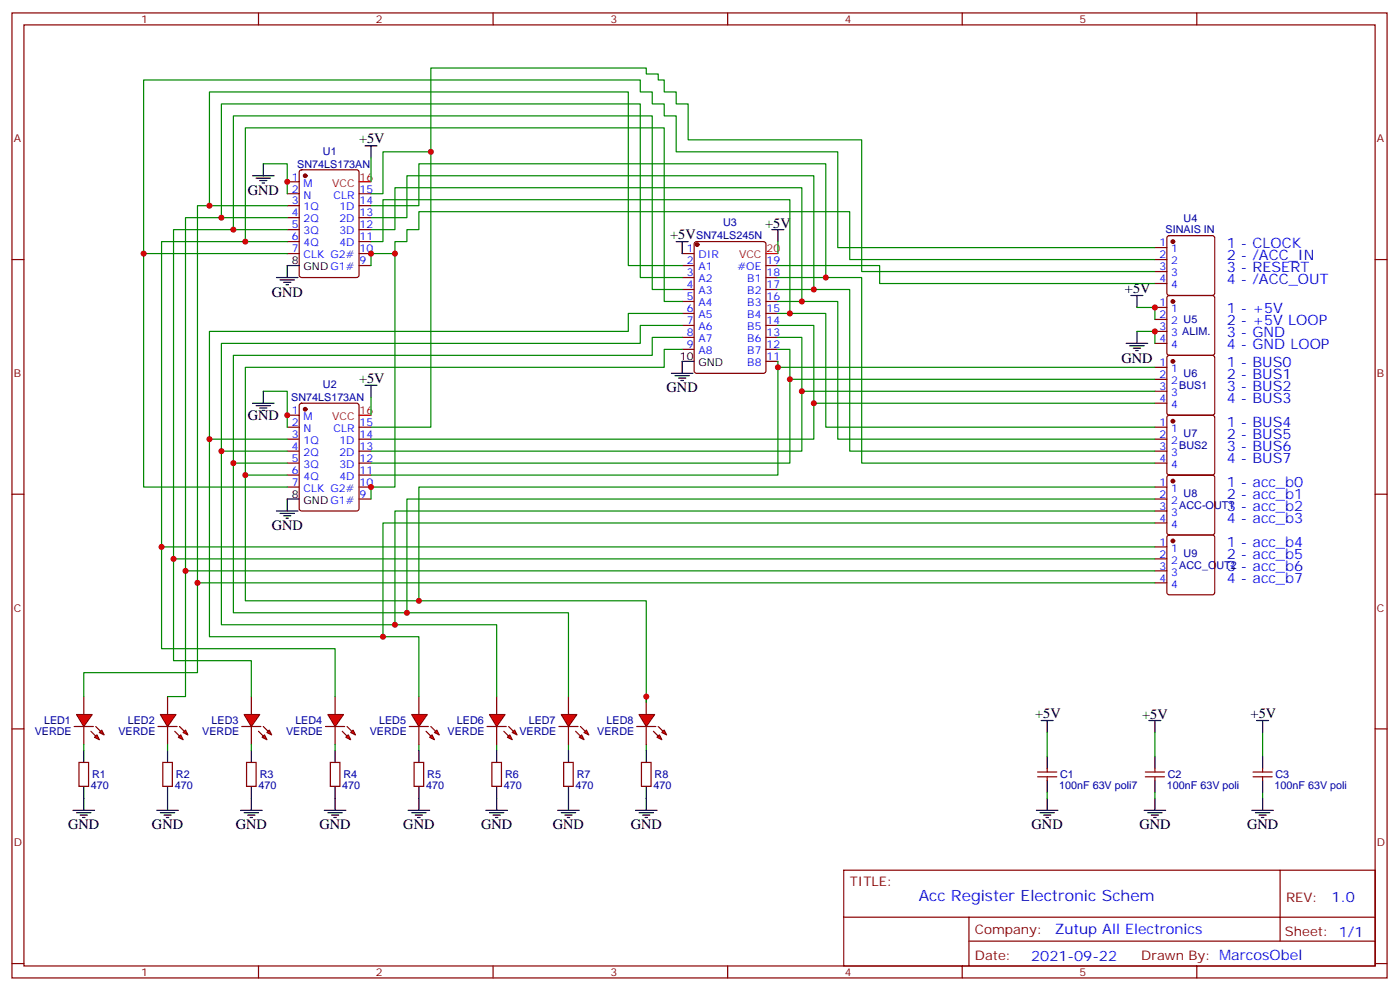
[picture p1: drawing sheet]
<svg xmlns="http://www.w3.org/2000/svg" width="413mm" height="292mm" viewBox="0 0 413 292" stroke-linecap="round" stroke-linejoin="round" font-family="sans-serif">
<g fill="none" stroke="#870000" stroke-width=".35">
<path d="M3.5 3.8h405.4v284.3h-405.4zM7.1 7.3h398.2v277.3h-398.2zM76.2 3.8v3.5M145.3 3.8v3.5M214.5 3.8v3.5M283.6 3.8v3.5M352.8 3.8v3.5M84.7 53.6h3.5M84.7 57.1h3.5M88.4 50.2l.5-.2h16.2l.7 .5v30.6l-.4 .6-16.5 .1-.7-.5v-30.6zM105.8 57.1h3.6M3.5 76.5h3.6"/>
<path d="M84.7 60.6h3.5M84.7 64.1h3.5M84.7 67.7h3.5M84.7 71.2h3.5M84.7 74.7h3.5M105.8 60.6h3.6M105.8 64.1h3.6M105.8 67.7h3.6M105.8 71.2h3.6M105.8 74.7h3.6M105.8 78.2h3.6M201.1 74.7h3.5"/>
<path d="M201.1 78.2h3.5M204.8 71.4l.5-.2h19.8l.6 .4 .1 37.7-.5 .6-20 .1-.6-.5-.1-37.6zM225.8 78.2h3.5M405.3 76.5h3.6M201.1 81.8h3.5M201.1 85.3h3.5M201.1 88.8h3.5M201.1 92.4h3.5M201.1 95.9h3.5M201.1 99.4h3.5M225.8 81.8h3.5M225.8 85.3h3.5"/>
<path d="M225.8 88.8h3.5M225.8 92.4h3.5M225.8 95.9h3.5M225.8 99.4h3.5M88.4 119l.5-.2h16.2l.7 .4v30.7l-.4 .6-16.5 .1-.7-.5v-30.6zM201.1 102.9h3.5M225.8 102.9h3.5M225.8 106.5h3.5M84.7 122.3h3.5M84.7 125.9h3.5M84.7 129.4h3.5M84.7 132.9h3.5"/>
<path d="M84.7 136.5h3.5M84.7 140h3.5M105.8 125.9h3.6M105.8 129.4h3.6M105.8 132.9h3.6M105.8 136.5h3.6M105.8 140h3.6M3.5 145.6h3.6M84.7 143.5h3.5M105.8 143.5h3.6M105.8 147h3.6M405.3 145.6h3.6"/>
<path d="M3.5 214.8h3.6M405.3 214.8h3.6M189.1 224.6h2.8v7.1h-2.8zM305.9 227.5h5.6M305.9 228.9h5.6M308.7 226.4v1.1M308.7 228.9v1M337.6 227.5h5.7M337.6 228.9h5.7M340.4 226.4v1.1M340.4 228.9v1M369.4 227.5h5.6"/>
<path d="M369.4 228.9h5.6M372.2 226.4v1.1M372.2 228.9v1M248.7 256.4h156.6v28.2h-156.6zM377.3 256.4v20.9M248.7 270.2h156.5M285.6 277.3h119.6M285.6 270.2v14.2M3.5 283.9h3.6M76.2 284.6v3.5M145.3 284.6v3.5M214.5 284.6v3.5"/>
<path d="M283.6 284.6v3.5M352.8 284.6v3.5M405.3 283.9h3.6"/>
</g>
<g fill="#870000" stroke="#870000" stroke-width=".35">
<circle cx="90" cy="51.8" r=".53"/>
<circle cx="90" cy="120.6" r=".53"/>
<circle cx="205.5" cy="72.1" r=".53"/>
</g>
<g fill="none" stroke="#000" stroke-width=".35">
<path d="M84.7 78.2h3.5M201.1 106.5h3.5M84.7 147h3.5M306.9 212.3h3.5M308.7 212.3v3.5M338.7 212.3h3.5M340.4 212.3v3.5M370.4 212.3h3.5M372.2 212.3v3.5M187.3 238.8h6.4M188.4 239.5h4.2M190.5 221.1v3.5"/>
<path d="M190.5 231.7v7.1M305.5 238.8h6.4M306.6 239.5h4.2M308.7 222.9v3.5M308.7 229.9v3.6M308.7 235.2v3.6M337.3 238.8h6.3M338.3 239.5h4.2M340.4 222.9v3.5M340.4 229.9v3.6M340.4 235.2v3.6M369 238.8h6.4"/>
<path d="M370.1 239.5h4.2M372.2 222.9v3.5M372.2 229.9v3.6M372.2 235.2v3.6M189.4 240.2h2.2M190.1 240.9h.8M307.6 240.2h2.1M308.3 240.9h.7M339.4 240.2h2.1M340.1 240.9h.7M371.1 240.2h2.1M371.8 240.9h.7"/>
</g>
<path d="M105.8 53.6h3.6M225.8 74.7h3.5M105.8 122.3h3.6" fill="none" stroke="#f00" stroke-width=".35"/>
<path d="M190.5 219.4v1.7M308.7 215.8v7.1M340.4 215.8v7.1M372.2 215.8v7.1M308.7 233.5v1.7M340.4 233.5v1.7M372.2 233.5v1.7" fill="none" stroke="#008700" stroke-width=".35"/>
<g fill="#f00" stroke="#870000" stroke-width=".35">
<path d="M188.4 210.5h4.6l-2.5 3.6z"/>
<path d="M187.7 214.1h5.6z"/>
</g>
<g fill="#870000" stroke="#870000" stroke-width=".35">
<path d="M194 214.1l1.4 1.4z"/>
<path d="M192.6 215.5l1.4 1.4z"/>
</g>
<g fill="#f00" stroke="#870000" stroke-width=".35">
<path d="M195.1 215.8l.7-.7 .7 1.4z"/>
<path d="M194.4 216.5l.7 1.4-1.4-.7z"/>
</g>
<path d="M190.5 205.2v5.3M190.5 214.1v5.3M166.2 224.6h2.8v7.1h-2.8z" fill="none" stroke="#870000" stroke-width=".35"/>
<path d="M164.4 238.8h6.3M165.5 239.5h4.2M167.6 221.1v3.5M167.6 231.7v7.1M166.5 240.2h2.1M167.2 240.9h.7" fill="none" stroke="#000" stroke-width=".35"/>
<path d="M167.6 219.4v1.7" fill="none" stroke="#008700" stroke-width=".35"/>
<g fill="#f00" stroke="#870000" stroke-width=".35">
<path d="M165.5 210.5h4.5l-2.4 3.6z"/>
<path d="M164.7 214.1h5.7z"/>
</g>
<g fill="#870000" stroke="#870000" stroke-width=".35">
<path d="M171.1 214.1l1.4 1.4z"/>
<path d="M169.7 215.5l1.4 1.4z"/>
</g>
<g fill="#f00" stroke="#870000" stroke-width=".35">
<path d="M172.2 215.8l.7-.7 .7 1.4z"/>
<path d="M171.4 216.5l.8 1.4-1.5-.7z"/>
</g>
<path d="M167.6 205.2v5.3M167.6 214.1v5.3M145 224.6h2.8v7.1h-2.8z" fill="none" stroke="#870000" stroke-width=".35"/>
<path d="M143.2 238.8h6.4M144.3 239.5h4.2M146.4 221.1v3.5M146.4 231.7v7.1M145.3 240.2h2.2M146 240.9h.8" fill="none" stroke="#000" stroke-width=".35"/>
<path d="M146.4 219.4v1.7" fill="none" stroke="#008700" stroke-width=".35"/>
<g fill="#f00" stroke="#870000" stroke-width=".35">
<path d="M144.3 210.5h4.6l-2.5 3.6z"/>
<path d="M143.6 214.1h5.6z"/>
</g>
<g fill="#870000" stroke="#870000" stroke-width=".35">
<path d="M149.9 214.1l1.4 1.4z"/>
<path d="M148.5 215.5l1.4 1.4z"/>
</g>
<g fill="#f00" stroke="#870000" stroke-width=".35">
<path d="M151 215.8l.7-.7 .7 1.4z"/>
<path d="M149.6 217.2l.7-.7 .7 1.4z"/>
</g>
<path d="M146.4 205.2v5.3M146.4 214.1v5.3M122.1 224.6h2.8v7.1h-2.8z" fill="none" stroke="#870000" stroke-width=".35"/>
<path d="M120.3 238.8h6.3M121.4 239.5h4.2M123.5 221.1v3.5M123.5 231.7v7.1M122.4 240.2h2.1M123.1 240.9h.7" fill="none" stroke="#000" stroke-width=".35"/>
<path d="M123.5 219.4v1.7" fill="none" stroke="#008700" stroke-width=".35"/>
<g fill="#f00" stroke="#870000" stroke-width=".35">
<path d="M121.4 210.5h4.5l-2.4 3.6z"/>
<path d="M120.6 214.1h5.7z"/>
</g>
<g fill="#870000" stroke="#870000" stroke-width=".35">
<path d="M127 214.1l1.4 1.4z"/>
<path d="M125.6 215.5l1.4 1.4z"/>
</g>
<g fill="#f00" stroke="#870000" stroke-width=".35">
<path d="M128.1 215.8l.7-.7 .7 1.4z"/>
<path d="M126.6 217.2l.8-.7 .7 1.4z"/>
</g>
<path d="M123.5 205.2v5.3M123.5 214.1v5.3" fill="none" stroke="#870000" stroke-width=".35"/>
<g fill="#f00" stroke="#870000" stroke-width=".35">
<path d="M22.6 210.5h4.6l-2.5 3.6z"/>
<path d="M21.9 214.1h5.6z"/>
</g>
<g fill="#870000" stroke="#870000" stroke-width=".35">
<path d="M28.2 214.1l1.4 1.4z"/>
<path d="M26.8 215.5l1.4 1.4z"/>
</g>
<g fill="#f00" stroke="#870000" stroke-width=".35">
<path d="M29.3 215.8l.7-.7 .7 1.4z"/>
<path d="M28.6 216.5l.7 1.4-1.4-.7z"/>
</g>
<path d="M24.7 205.2v5.3M24.7 214.1v5.3" fill="none" stroke="#870000" stroke-width=".35"/>
<g fill="#f00" stroke="#870000" stroke-width=".35">
<path d="M47.3 210.5h4.6l-2.5 3.6z"/>
<path d="M46.6 214.1h5.6z"/>
</g>
<g fill="#870000" stroke="#870000" stroke-width=".35">
<path d="M52.9 214.1l1.4 1.4z"/>
<path d="M51.5 215.5l1.4 1.4z"/>
</g>
<g fill="#f00" stroke="#870000" stroke-width=".35">
<path d="M54 215.8l.7-.7 .7 1.4z"/>
<path d="M52.6 217.2l.7-.7 .7 1.4z"/>
</g>
<path d="M49.4 205.2v5.3M49.4 214.1v5.3" fill="none" stroke="#870000" stroke-width=".35"/>
<g fill="#f00" stroke="#870000" stroke-width=".35">
<path d="M72 210.5h4.6l-2.5 3.6z"/>
<path d="M71.3 214.1h5.6z"/>
</g>
<g fill="#870000" stroke="#870000" stroke-width=".35">
<path d="M77.6 214.1l1.4 1.4z"/>
<path d="M76.2 215.5l1.4 1.4z"/>
</g>
<g fill="#f00" stroke="#870000" stroke-width=".35">
<path d="M78.7 215.8l.7-.7 .7 1.4z"/>
<path d="M77.3 217.2l.7-.7 .7 1.4z"/>
</g>
<path d="M74.1 205.2v5.3M74.1 214.1v5.3" fill="none" stroke="#870000" stroke-width=".35"/>
<g fill="#f00" stroke="#870000" stroke-width=".35">
<path d="M96.7 210.5h4.5l-2.4 3.6z"/>
<path d="M96 214.1h5.6z"/>
</g>
<g fill="#870000" stroke="#870000" stroke-width=".35">
<path d="M102.3 214.1l1.4 1.4z"/>
<path d="M100.9 215.5l1.4 1.4z"/>
</g>
<g fill="#f00" stroke="#870000" stroke-width=".35">
<path d="M103.4 215.8l.7-.7 .7 1.4z"/>
<path d="M102.7 216.5l.7 1.4-1.4-.7z"/>
</g>
<g fill="none" stroke="#870000" stroke-width=".35">
<path d="M340.4 73h3.6M340.4 76.5h3.6M344.2 69.6l.5-.2h12.7l.5 .2 .2 .5v16.3l-.3 .5-.4 .2h-12.7l-.5-.3-.2-.4v-16.3zM340.4 90.6h3.6M340.4 94.1h3.6M340.4 97.6h3.6M340.4 80h3.6M340.4 83.5h3.6M344.2 87.3l.5-.2h12.7l.5 .2 .2 .5v16.2l-.3 .5-.4 .2h-12.7l-.5-.2-.2-.5v-16.2zM340.4 108.2h3.6M340.4 111.8h3.6M340.4 115.3h3.6"/>
<path d="M340.4 118.8h3.6M340.4 101.2h3.6M344.2 104.9l.5-.2h12.7l.5 .2 .2 .5v16.2l-.3 .5-.4 .2h-12.7l-.5-.2-.2-.5v-16.2zM340.4 125.9h3.6M340.4 129.4h3.6M340.4 132.9h3.6M340.4 136.5h3.6M344.2 122.5l.5-.2h12.7l.5 .2 .2 .5v16.3l-.3 .5-.4 .2h-12.7l-.5-.3-.2-.4v-16.3zM340.4 143.5h3.6M340.4 147h3.6M340.4 150.6h3.6M340.4 154.1h3.6"/>
<path d="M344.2 140.2l.5-.2h12.7l.5 .2 .2 .5v16.2l-.3 .5-.4 .2h-12.7l-.5-.2-.2-.5v-16.2zM344.2 157.8l.5-.2h12.7l.5 .2 .2 .5v16.3l-.3 .5-.4 .2h-12.7l-.5-.3-.2-.4v-16.3zM340.4 161.1h3.6M340.4 164.7h3.6M340.4 168.2h3.6M340.4 171.7h3.6M98.8 205.2v5.3M98.8 214.1v5.3M23.3 224.6h2.8v7.1h-2.8zM48 224.6h2.8v7.1h-2.8zM72.7 224.6h2.8v7.1h-2.8zM97.4 224.6h2.8v7.1h-2.8z"/>
</g>
<g fill="none" stroke="#000" stroke-width=".35">
<path d="M74.4 51.8h6.4M75.5 52.5h4.2M76.6 53.2h2.1M77.3 53.9h.7M77.6 48.3v3.5M107.6 43h3.5M109.4 43v3.5M84.7 78.2v3.6M199.3 71.2h3.5M201.1 71.2v3.5M227.5 67.7h3.6M229.3 67.7v3.5"/>
<path d="M81.5 81.8h6.3M82.5 82.5h4.3M83.6 83.2h2.1M84.3 83.9h.7M333.4 87.1h3.5M335.1 87.1v3.5M335.1 97.6v3.6M74.4 118.8h6.4M75.5 119.5h4.2M77.6 115.3v3.5M107.6 113.5h3.5M109.4 113.5v3.6"/>
<path d="M197.9 110h6.4M199 110.7h4.2M200 111.4h2.1M200.7 112.1h.7M201.1 106.5v3.5M332 101.2h6.3M333 101.9h4.3M334.1 102.6h2.1M334.8 103.3h.7M76.6 120.2h2.1M77.3 120.9h.7M81.5 150.6h6.3"/>
<path d="M82.5 151.3h4.3M83.6 152h2.1M84.3 152.7h.7M84.7 147v3.6M21.5 238.8h6.4M22.6 239.5h4.2M24.7 221.1v3.5M24.7 231.7v7.1M46.2 238.8h6.4M47.3 239.5h4.2M49.4 221.1v3.5M49.4 231.7v7.1"/>
<path d="M70.9 238.8h6.4M72 239.5h4.2M74.1 221.1v3.5M74.1 231.7v7.1M95.6 238.8h6.4M96.7 239.5h4.2M98.8 221.1v3.5M98.8 231.7v7.1M23.6 240.2h2.2M24.3 240.9h.7M48.3 240.2h2.1M49 240.9h.7"/>
<path d="M73 240.2h2.1M73.7 240.9h.7M97.7 240.2h2.1M98.4 240.9h.7"/>
</g>
<g fill="none" stroke="#008700" stroke-width=".35">
<path d="M77.6 48.3h7.1v8.8M109.4 57.1h3.5v-12.4h14.1v81.2h-17.6M109.4 46.5v7.1M127 44.7v-24.7h63.5v1.8h3.5v1.8h1.8v3.5h3.5v3.5h3.5v10.6h51.2v38.8h86.4M42.3 74.7v68.8h42.4M61.7 60.6h-3.5v137.6h-33.5v7M65.3 64.1h-10.6v141.1h-5.3M68.8 67.7h-17.6v127h22.9v10.5M72.3 71.2h-24.7v119.9h51.2v14.1M84.7 71.2h-12.4v-33.5h123.5v51.1h5.3M84.7 67.7h-15.9v-33.6h123.5v51.2h8.8M84.7 64.1h-19.4v-33.5h123.4v51.2h12.4"/>
<path d="M84.7 60.6h-23v-33.5h123.5v51.1h15.9M109.4 71.2h3.5v-12.4h119.9v33.6h-3.5M109.4 67.7h7v-12.4h120v33.5h-7.1M109.4 64.1h10.5v-12.3h120v33.5h-10.6M109.4 60.6h14.1v-12.3h119.9v33.5h-14.1M109.4 78.2v-3.5h7v68.8h-7v3.5M116.4 74.7v-3.5h3.5v-3.5h3.6v-5.3h127v14.1h89.9M229.3 78.2h30v5.3h81.1M229.3 71.2v3.5M340.4 73h-93.5v-28.3h-47.6v-10.6h-3.5v-3.5h-3.5v-3.5h-3.6v-3.5h-146.4v51.1h42.4M201.1 99.4h-8.8v5.3h-123.5v31.8h15.9M201.1 95.9h-12.4v5.3h-123.4v31.7h19.4"/>
<path d="M201.1 92.4h-15.9v5.2h-123.5v31.8h23M229.3 99.4h7.1v33.5h-127M229.3 95.9h10.6v33.5h-130.5M232.8 92.4h10.6v33.5h97M236.4 88.8h10.5v40.6h93.5M239.9 85.3h10.6v47.6h89.9M243.4 81.8h10.6v54.7h86.4M335.1 90.6h5.3v3.5M335.1 97.6h5.3v3.6M77.6 115.3h7.1v10.6M109.4 117.1v5.2M201.1 102.9h-5.3v5.3h-123.5v31.8h12.4"/>
<path d="M229.3 106.5v33.5h-119.9M229.3 102.9h3.5v33.6h-123.4M229.3 108.2h111.1M232.8 111.8h107.6M236.4 115.3h104M239.9 118.8h100.5M61.7 129.4v58.2h61.8v17.6M65.3 132.9v51.2h81.1v21.1M68.8 136.5v44.1h98.8v24.6M72.3 140v37h118.2v30M340.4 143.5h-216.9v33.5M340.4 147h-220.5v33.6"/>
<path d="M340.4 150.6h-224v33.5M340.4 154.1h-227.5v33.5M47.6 161.1h292.8M51.2 164.7h289.2M54.7 168.2h285.7M58.2 171.7h282.2M24.7 219.4v1.7M49.4 219.4v1.7M74.1 219.4v1.7M98.8 219.4v1.7"/>
</g>
<g fill="#870000" stroke="#870000" stroke-width=".35">
<circle cx="345.7" cy="124.1" r=".53"/>
<circle cx="345.7" cy="106.5" r=".53"/>
<circle cx="345.7" cy="88.8" r=".53"/>
<circle cx="345.7" cy="71.2" r=".53"/>
<circle cx="345.7" cy="141.7" r=".53"/>
<circle cx="345.7" cy="159.4" r=".53"/>
</g>
<g fill="#c00">
<circle cx="340.4" cy="90.6" r=".88"/>
<circle cx="84.7" cy="53.6" r=".88"/>
<circle cx="84.7" cy="122.3" r=".88"/>
<circle cx="229.3" cy="108.2" r=".88"/>
<circle cx="232.8" cy="111.8" r=".88"/>
<circle cx="236.4" cy="115.3" r=".88"/>
<circle cx="239.9" cy="118.8" r=".88"/>
<circle cx="232.8" cy="92.4" r=".88"/>
<circle cx="236.4" cy="88.8" r=".88"/>
<circle cx="239.9" cy="85.3" r=".88"/>
<circle cx="243.4" cy="81.8" r=".88"/>
<circle cx="340.4" cy="97.6" r=".88"/>
<circle cx="61.7" cy="60.6" r=".88"/>
<circle cx="65.3" cy="64.1" r=".88"/>
<circle cx="68.8" cy="67.7" r=".88"/>
<circle cx="72.3" cy="71.2" r=".88"/>
<circle cx="61.7" cy="129.4" r=".88"/>
<circle cx="65.3" cy="132.9" r=".88"/>
<circle cx="68.8" cy="136.5" r=".88"/>
<circle cx="72.3" cy="140" r=".88"/>
<circle cx="190.5" cy="205.2" r=".88"/>
<circle cx="42.3" cy="74.7" r=".88"/>
<circle cx="109.4" cy="143.5" r=".88"/>
<circle cx="109.4" cy="74.7" r=".88"/>
<circle cx="116.4" cy="74.7" r=".88"/>
<circle cx="127" cy="44.7" r=".88"/>
<circle cx="123.5" cy="177" r=".88"/>
<circle cx="119.9" cy="180.6" r=".88"/>
<circle cx="116.4" cy="184.1" r=".88"/>
<circle cx="112.9" cy="187.6" r=".88"/>
<circle cx="47.6" cy="161.1" r=".88"/>
<circle cx="51.2" cy="164.7" r=".88"/>
<circle cx="54.7" cy="168.2" r=".88"/>
<circle cx="58.2" cy="171.7" r=".88"/>
</g>
<text font-size="4.6" fill="#00f" x="270.8" y="265.4">Acc Register Electronic Schem</text>
<g font-size="4.2">
<text x="105.8" y="42.3">+5V</text>
<text x="73" y="57.4">GND</text>
<text x="197.6" y="70.5">+5V</text>
<text x="225.5" y="67.3">+5V</text>
<text x="80.1" y="87.4">GND</text>
<text x="331.6" y="86.4">+5V</text>
<text x="330.6" y="106.8">GND</text>
<text x="105.8" y="112.8">+5V</text>
<text x="196.5" y="115.6">GND</text>
<text x="73" y="123.8">GND</text>
<text x="80.1" y="156.2">GND</text>
<text x="305.2" y="211.6">+5V</text>
<text x="336.7" y="211.9">+5V</text>
<text x="368.7" y="211.6">+5V</text>
<text x="20.1" y="244.4">GND</text>
<text x="44.8" y="244.4">GND</text>
<text x="69.5" y="244.4">GND</text>
<text x="94.2" y="244.4">GND</text>
<text x="118.9" y="244.4">GND</text>
<text x="141.8" y="244.4">GND</text>
<text x="163" y="244.4">GND</text>
<text x="185.9" y="244.4">GND</text>
<text x="304.1" y="244.4">GND</text>
<text x="335.8" y="244.4">GND</text>
<text x="367.6" y="244.4">GND</text>
</g>
<g font-size="4.2" fill="#00f">
<text x="361.6" y="73">1 - CLOCK</text>
<text x="361.6" y="76.5">2 - /ACC_IN</text>
<text x="361.6" y="80">3 - RESERT</text>
<text x="361.6" y="83.5">4 - /ACC_OUT</text>
<text x="361.6" y="95.9">2 - +5V LOOP</text>
<text x="361.6" y="92.4">1 - +5V</text>
<text x="361.6" y="99.4">3 - GND</text>
<text x="361.6" y="102.9">4 - GND LOOP</text>
<text x="361.6" y="108.2">1 - BUS0</text>
<text x="361.6" y="111.8">2 - BUS1</text>
<text x="361.6" y="118.8">4 - BUS3</text>
<text x="361.6" y="115.3">3 - BUS2</text>
<text x="361.6" y="125.9">1 - BUS4</text>
<text x="361.6" y="129.4">2 - BUS5</text>
<text x="361.6" y="132.9">3 - BUS6</text>
<text x="361.6" y="136.5">4 - BUS7</text>
<text x="361.6" y="143.5">1 - acc_b0</text>
<text x="361.6" y="147">2 - acc_b1</text>
<text x="361.6" y="150.6">3 - acc_b2</text>
<text x="361.6" y="154.1">4 - acc_b3</text>
<text x="361.6" y="161.1">1 - acc_b4</text>
<text x="361.6" y="164.7">2 - acc_b5</text>
<text x="361.6" y="171.7">4 - acc_b7</text>
<text x="361.6" y="168.2">3 - acc_b6</text>
<text x="392.5" y="265.7">1.0</text>
<text x="310.9" y="275.2">Zutup All Electronics</text>
<text x="304" y="283">2021-09-22</text>
</g>
<g font-size="3.9" fill="#800">
<text x="250.5" y="261">TITLE:</text>
<text x="379.1" y="265.7">REV:</text>
<text x="287.4" y="275.2">Company:</text>
<text x="378.7" y="275.8">Sheet: 1/1</text>
<text x="287.4" y="282.9">Date:</text>
<text x="336.4" y="282.9">Drawn By: MarcosObel</text>
</g>
<g font-size="3.2" fill="#800">
<text x="41.6" y="6.8">1</text>
<text x="110.8" y="6.8">2</text>
<text x="179.9" y="6.8">3</text>
<text x="249.1" y="6.8">4</text>
<text x="318.2" y="6.8">5</text>
<text x="4.1" y="41.9">A</text>
<text x="405.9" y="41.9">A</text>
<text x="4.1" y="111.1">B</text>
<text x="405.9" y="111.1">B</text>
<text x="4.1" y="180.2">C</text>
<text x="405.9" y="180.2">C</text>
<text x="4.1" y="249.3">D</text>
<text x="405.9" y="249.3">D</text>
<text x="41.6" y="287.6">1</text>
<text x="110.8" y="287.6">2</text>
<text x="179.9" y="287.6">3</text>
<text x="249.1" y="287.6">4</text>
<text x="318.2" y="287.6">5</text>
</g>
<g font-size="3.2" fill="#000080">
<text x="95.2" y="45.6">U1</text>
<text x="87.6" y="49.4">SN74LS173AN</text>
<text x="348.9" y="65.3">U4</text>
<text x="205.2" y="70.6">SN74LS245N</text>
<text x="213.1" y="66.7">U3</text>
<text x="343.6" y="68.8">SINAIS IN</text>
<text x="348.9" y="111.1">U6</text>
<text x="85.8" y="118.2">SN74LS173AN</text>
<text x="95.2" y="114.3">U2</text>
<text x="347.6" y="114.7">BUS1</text>
<text x="348.9" y="128.8">U7</text>
<text x="347.6" y="132.3">BUS2</text>
<text x="347.6" y="149.9">ACC-OUT1</text>
<text x="348.9" y="146.4">U8</text>
<text x="347.6" y="167.6">ACC_OUT2</text>
<text x="348.9" y="164.1">U9</text>
<text x="13" y="213.4">LED1</text>
<text x="37.7" y="213.4">LED2</text>
<text x="62.4" y="213.4">LED3</text>
<text x="87.1" y="213.4">LED4</text>
<text x="111.8" y="213.4">LED5</text>
<text x="134.7" y="213.4">LED6</text>
<text x="155.9" y="213.4">LED7</text>
<text x="178.8" y="213.4">LED8</text>
<text x="10.2" y="216.7">VERDE</text>
<text x="34.9" y="216.7">VERDE</text>
<text x="59.6" y="216.7">VERDE</text>
<text x="84.3" y="216.7">VERDE</text>
<text x="109" y="216.7">VERDE</text>
<text x="131.9" y="216.7">VERDE</text>
<text x="153.1" y="216.7">VERDE</text>
<text x="176" y="216.7">VERDE</text>
<text x="26.8" y="232.4">470</text>
<text x="27.2" y="229.2">R1</text>
<text x="51.5" y="232.4">470</text>
<text x="51.9" y="229.2">R2</text>
<text x="76.2" y="232.4">470</text>
<text x="76.6" y="229.2">R3</text>
<text x="100.9" y="232.4">470</text>
<text x="101.2" y="229.2">R4</text>
<text x="125.6" y="232.4">470</text>
<text x="125.9" y="229.2">R5</text>
<text x="148.5" y="232.4">470</text>
<text x="148.9" y="229.2">R6</text>
<text x="169.7" y="232.4">470</text>
<text x="170" y="229.2">R7</text>
<text x="192.6" y="232.4">470</text>
<text x="193" y="229.2">R8</text>
<text x="312.2" y="232.5">100nF 63V poli7</text>
<text x="312.5" y="229.3">C1</text>
<text x="344" y="232.5">100nF 63V poli</text>
<text x="344.2" y="229.3">C2</text>
<text x="375.7" y="232.5">100nF 63V poli</text>
<text x="376" y="229.3">C3</text>
</g>
<g font-size="3.2" fill="#00f">
<text x="86" y="53.2">1</text>
<text x="86" y="56.7">2</text>
<text x="89.5" y="55">M</text>
<text x="89.5" y="58.5">N</text>
<text x="98.3" y="58.5">CLR</text>
<text x="106" y="56.7">15</text>
<text x="86" y="60.3">3</text>
<text x="86" y="63.8">4</text>
<text x="89.5" y="62">1Q</text>
<text x="89.5" y="65.5">2Q</text>
<text x="100.1" y="65.5">2D</text>
<text x="100.1" y="62">1D</text>
<text x="106" y="63.8">13</text>
<text x="106" y="60.3">14</text>
<text x="86" y="67.3">5</text>
<text x="86" y="70.8">6</text>
<text x="89.5" y="69.1">3Q</text>
<text x="100.1" y="69.1">3D</text>
<text x="106" y="70.8">11</text>
<text x="106" y="67.3">12</text>
<text x="86" y="74.4">7</text>
<text x="89.5" y="72.6">4Q</text>
<text x="89.5" y="76.1">CLK G2#</text>
<text x="100.1" y="72.6">4D</text>
<text x="106" y="77.9">9</text>
<text x="106" y="74.4">10</text>
<text x="202.4" y="74.4">1</text>
<text x="202.4" y="77.9">2</text>
<text x="205.9" y="76.1">DIR</text>
<text x="226" y="77.9">19</text>
<text x="341.8" y="72.6">1</text>
<text x="341.8" y="76.1">2</text>
<text x="345.3" y="74.4">1</text>
<text x="345.3" y="77.9">2</text>
<text x="202.4" y="81.4">3</text>
<text x="205.9" y="79.7">A1</text>
<text x="205.9" y="83.2">A2</text>
<text x="217.4" y="79.7">#OE</text>
<text x="220.3" y="83.2">B1</text>
<text x="226" y="81.4">18</text>
<text x="341.8" y="79.7">3</text>
<text x="341.8" y="83.2">4</text>
<text x="345.3" y="81.4">3</text>
<text x="202.4" y="84.9">4</text>
<text x="202.4" y="88.5">5</text>
<text x="205.9" y="86.7">A3</text>
<text x="220.3" y="86.7">B2</text>
<text x="226" y="88.5">16</text>
<text x="226" y="84.9">17</text>
<text x="345.3" y="84.9">4</text>
<text x="202.4" y="92">6</text>
<text x="202.4" y="95.5">7</text>
<text x="205.9" y="90.2">A4</text>
<text x="205.9" y="93.8">A5</text>
<text x="220.3" y="93.8">B4</text>
<text x="220.3" y="90.2">B3</text>
<text x="226" y="95.5">14</text>
<text x="226" y="92">15</text>
<text x="341.8" y="90.2">1</text>
<text x="341.8" y="93.8">2</text>
<text x="345.3" y="92">1</text>
<text x="345.3" y="95.5">2 U5</text>
<text x="202.4" y="99.1">8</text>
<text x="205.9" y="97.3">A6</text>
<text x="205.9" y="100.8">A7</text>
<text x="220.3" y="100.8">B6</text>
<text x="220.3" y="97.3">B5</text>
<text x="226" y="99.1">13</text>
<text x="341.8" y="97.3">3</text>
<text x="341.8" y="100.8">4</text>
<text x="345.3" y="99.1">3 ALIM.</text>
<text x="202.4" y="102.6">9</text>
<text x="205.9" y="104.4">A8</text>
<text x="220.3" y="107.9">B8</text>
<text x="220.3" y="104.4">B7</text>
<text x="226" y="106.1">11</text>
<text x="226" y="102.6">12</text>
<text x="341.8" y="107.9">1</text>
<text x="345.3" y="102.6">4</text>
<text x="341.8" y="111.4">2</text>
<text x="345.3" y="109.6">1</text>
<text x="345.3" y="113.2">2</text>
<text x="341.8" y="114.9">3</text>
<text x="341.8" y="118.5">4</text>
<text x="345.3" y="116.7">3</text>
<text x="86" y="122">1</text>
<text x="86" y="125.5">2</text>
<text x="89.5" y="123.8">M</text>
<text x="106" y="125.5">15</text>
<text x="341.8" y="125.5">1</text>
<text x="345.3" y="120.2">4</text>
<text x="86" y="129">3</text>
<text x="89.5" y="127.3">N</text>
<text x="89.5" y="130.8">1Q</text>
<text x="98.3" y="127.3">CLR</text>
<text x="100.1" y="130.8">1D</text>
<text x="106" y="129">14</text>
<text x="341.8" y="129">2</text>
<text x="345.3" y="127.3">1</text>
<text x="345.3" y="130.8">2</text>
<text x="86" y="132.6">4</text>
<text x="86" y="136.1">5</text>
<text x="89.5" y="134.3">2Q</text>
<text x="89.5" y="137.9">3Q</text>
<text x="100.1" y="137.9">3D</text>
<text x="100.1" y="134.3">2D</text>
<text x="106" y="136.1">12</text>
<text x="106" y="132.6">13</text>
<text x="341.8" y="132.6">3</text>
<text x="341.8" y="136.1">4</text>
<text x="345.3" y="134.3">3</text>
<text x="345.3" y="137.9">4</text>
<text x="86" y="139.6">6</text>
<text x="86" y="143.2">7</text>
<text x="89.5" y="141.4">4Q</text>
<text x="100.1" y="141.4">4D</text>
<text x="106" y="143.2">10</text>
<text x="106" y="139.6">11</text>
<text x="341.8" y="143.2">1</text>
<text x="89.5" y="144.9">CLK G2#</text>
<text x="106" y="146.7">9</text>
<text x="341.8" y="146.7">2</text>
<text x="345.3" y="144.9">1</text>
<text x="345.3" y="148.4">2</text>
<text x="341.8" y="150.2">3</text>
<text x="341.8" y="153.7">4</text>
<text x="345.3" y="152">3</text>
<text x="345.3" y="155.5">4</text>
<text x="341.8" y="160.8">1</text>
<text x="341.8" y="164.3">2</text>
<text x="341.8" y="167.9">3</text>
<text x="345.3" y="162.6">1</text>
<text x="345.3" y="166.1">2</text>
<text x="341.8" y="171.4">4</text>
<text x="345.3" y="169.6">3</text>
<text x="345.3" y="173.1">4</text>
</g>
<g font-size="3.2" fill="#f00">
<text x="106" y="53.2">16</text>
<text x="97.9" y="55">VCC</text>
<text x="217.9" y="76.1">VCC</text>
<text x="226" y="74.4">20</text>
<text x="97.9" y="123.8">VCC</text>
<text x="106" y="122">16</text>
</g>
<g font-size="3.2">
<text x="86" y="77.9">8</text>
<text x="89.5" y="79.7">GND G1#</text>
<text x="200.4" y="106.1">10</text>
<text x="205.9" y="107.9">GND</text>
<text x="86" y="146.7">8</text>
<text x="89.5" y="148.4">GND G1#</text>
</g>
</svg>
